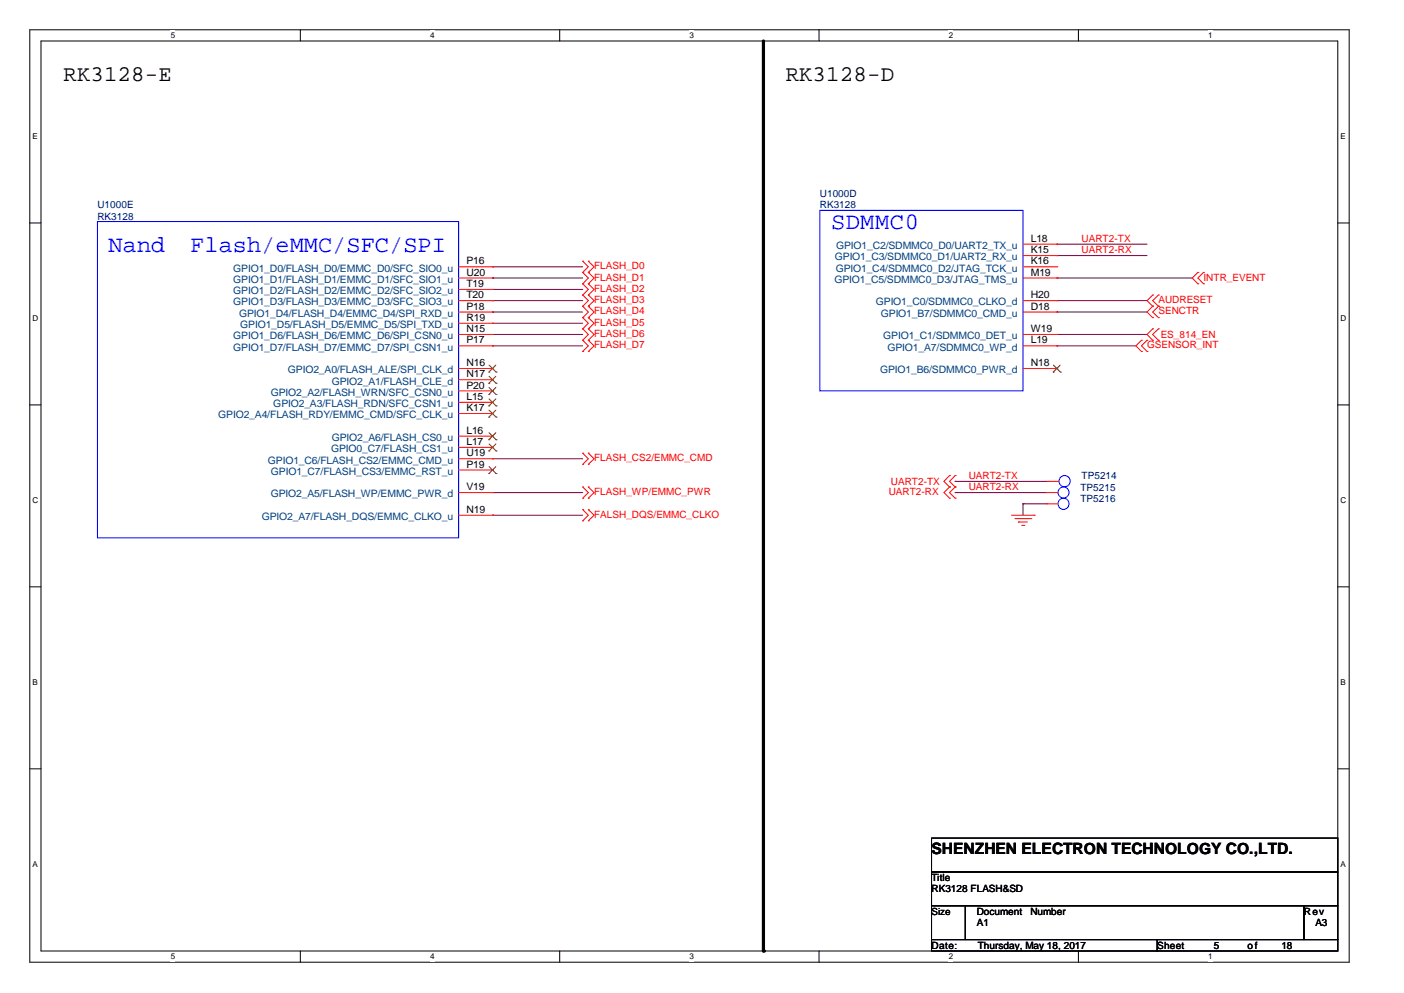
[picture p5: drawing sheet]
<svg xmlns="http://www.w3.org/2000/svg" width="297mm" height="210mm" viewBox="0 0 297 210" stroke-linecap="round" stroke-linejoin="round" font-family="sans-serif">
<path d="M6.3 6.3h279.1v197.2h-279.1zM8.7 8.7h274.3v192.4h-274.3z" fill="none" stroke="#000" stroke-width=".21"/>
<g fill="#fff">
<path d="M36.1 6.6h.9v1.9h-.9z"/>
<path d="M36.1 201.4h.9v1.9h-.9z"/>
</g>
<path d="M63.5 6.3v2.4M63.5 201.1v2.4" fill="none" stroke="#000" stroke-width=".21"/>
<g fill="#fff">
<path d="M91 6.6h.9v1.9h-.9z"/>
<path d="M91 201.4h.9v1.9h-.9z"/>
</g>
<path d="M118.4 6.3v2.4M118.4 201.1v2.4" fill="none" stroke="#000" stroke-width=".21"/>
<g fill="#fff">
<path d="M145.8 6.6h1v1.9h-1z"/>
<path d="M145.8 201.4h1v1.9h-1z"/>
</g>
<path d="M173.3 6.3v2.4M173.3 201.1v2.4" fill="none" stroke="#000" stroke-width=".21"/>
<g fill="#fff">
<path d="M200.7 6.6h.9v1.9h-.9z"/>
<path d="M200.7 201.4h.9v1.9h-.9z"/>
</g>
<path d="M228.1 6.3v2.4M228.1 201.1v2.4" fill="none" stroke="#000" stroke-width=".21"/>
<g fill="#fff">
<path d="M255.6 6.6h.9v1.9h-.9z"/>
<path d="M255.6 201.4h.9v1.9h-.9z"/>
<path d="M6.9 27.9h1.1v1.9h-1.1z"/>
<path d="M283.6 27.9h1.1v1.9h-1.1z"/>
<path d="M6.9 66.4h1.2v1.9h-1.2z"/>
<path d="M283.6 66.4h1.2v1.9h-1.2z"/>
</g>
<path d="M6.3 47.2h2.4M283 47.2h2.4" fill="none" stroke="#000" stroke-width=".21"/>
<g fill="#fff">
<path d="M6.9 104.9h1.2v1.9h-1.2z"/>
<path d="M283.6 104.9h1.2v1.9h-1.2z"/>
</g>
<path d="M6.3 85.6h2.4M283 85.6h2.4" fill="none" stroke="#000" stroke-width=".21"/>
<g fill="#fff">
<path d="M6.9 143.3h1.1v1.9h-1.1z"/>
<path d="M283.6 143.3h1.1v1.9h-1.1z"/>
</g>
<path d="M6.3 124.1h2.4M283 124.1h2.4" fill="none" stroke="#000" stroke-width=".21"/>
<g fill="#fff">
<path d="M6.9 181.8h1.1v1.9h-1.1z"/>
<path d="M283.6 181.8h1.1v1.9h-1.1z"/>
</g>
<path d="M6.3 162.6h2.4M197.1 177.2h85.9v7.2h-85.9zM283 162.6h2.4M197.1 184.4h85.9v7.2h-85.9zM197.1 191.6h7.1v7.1h-7.1zM197.1 198.7h47.7v2.4h-47.7zM204.2 191.6h71.6v7.1h-71.6zM244.8 198.7h38.2v2.4h-38.2zM275.8 191.6h7.2v7.1h-7.2z" fill="none" stroke="#000" stroke-width=".21"/>
<path d="M161.5 8.7v192.4" fill="none" stroke="#000" stroke-width=".68"/>
<circle cx="161.5" cy="201.1" r=".34" fill="#000"/>
<g fill="none" stroke="#800040" stroke-width=".21">
<path d="M104.2 58.8h.1M104.2 56.4h.1M104.2 58.8h19.1M104.2 56.4h19.1M223.6 51.6h.1M223.6 54.1h.1M223.6 58.8h.1M223.6 58.8h28.6M223.6 51.6h19M223.6 54.1h19M104.2 73.1h.1M104.2 63.6h.1"/>
<path d="M104.2 61.2h.1M104.2 66h.1M104.2 68.4h.1M104.2 70.7h.1M104.2 73.1h19.1M104.2 63.6h19.1M104.2 61.2h19.1M104.2 66h19.1M104.2 68.4h19.1M104.2 70.7h19.1M223.6 70.7h.1M223.6 73.1h.1"/>
<path d="M223.6 63.6h.1M223.6 66h.1M223.6 73.1h16.7M223.6 63.6h19M223.6 66h19M223.6 70.7h19M104.2 97h.1M104.2 97h19.1M104.2 109h.1M104.2 104.2h.1M104.2 104.2h19.1M104.2 109h19.1"/>
<path d="M202 101.8h.1M202 104.2h.1M202 101.8h19.6M202 104.2h19.4M216.4 106.5h.1M216.4 106.5h5M216.4 106.5v2.5"/>
</g>
<g fill="none" stroke="#f00" stroke-width=".21">
<path d="M97 58.8h7.2M97 56.4h7.2M104.2 56.4h.1M104.2 58.8h.1M123.3 57.6h.1M123.3 55.2h.1M123.3 55.2l1.2 1.2-1.2 1.2M123.3 57.6l1.2 1.2-1.2 1.2M124.5 57.6h.1M124.5 55.2h.1M124.5 55.2l1.2 1.2-1.2 1.2M124.5 57.6l1.2 1.2-1.2 1.2"/>
<path d="M216.4 58.8h7.2M216.4 56.4h7.2M216.4 54.1h7.2M216.4 51.6h7.2M223.6 58.8h.1M223.6 56.4h.1M223.6 54.1h.1M223.6 51.6h.1M253.4 57.6h.1M253.4 57.6l-1.2 1.2 1.2 1.2M254.6 57.6h.1M254.6 57.6l-1.2 1.2 1.2 1.2"/>
<path d="M97 63.6h7.2M97 73.1h7.2M97 70.7h7.2M97 77.9h7.2M97 66h7.2M97 61.2h7.2M97 68.4h7.2M104.2 61.2h.1M104.2 63.6h.1M104.2 66h.1M104.2 68.4h.1M104.2 70.7h.1"/>
<path d="M104.2 73.1h.1M104.2 77.9h.1M123.3 60h.1M123.3 62.4h.1M123.3 64.8h.1M123.3 67.2h.1M123.3 69.5h.1M123.3 72h.1M123.3 74.3h.1M123.3 60l1.2 1.2-1.2 1.2M123.3 62.4l1.2 1.2-1.2 1.2M123.3 64.8l1.2 1.2-1.2 1.2"/>
<path d="M123.3 67.2l1.2 1.2-1.2 1.1M123.3 69.5l1.2 1.2-1.2 1.3M123.3 72l1.2 1.1-1.2 1.2M124.5 60h.1M124.5 62.4h.1M124.5 64.8h.1M124.5 67.2h.1M124.5 69.5h.1M124.5 72h.1M124.5 74.3h.1M124.5 60l1.2 1.2-1.2 1.2M124.5 62.4l1.2 1.2-1.2 1.2"/>
<path d="M124.5 64.8l1.2 1.2-1.2 1.2M124.5 67.2l1.2 1.2-1.2 1.1M124.5 69.5l1.2 1.2-1.2 1.3M124.5 72l1.2 1.1-1.2 1.2M216.4 63.6h7.2M216.4 73.1h7.2M216.4 70.7h7.2M216.4 77.9h7.2M216.4 66h7.2M223.6 63.6h.1M223.6 73.1h.1M223.6 70.7h.1"/>
<path d="M223.6 77.9h.1M223.6 66h.1M241.5 72h.1M241.5 74.3h.1M241.5 72l-1.2 1.1 1.2 1.2M242.6 74.3h.1M242.6 72h.1M242.6 72l-1.1 1.1 1.1 1.2M243.8 69.5h.1M243.8 72h.1M243.8 62.4h.1M243.8 64.8h.1"/>
<path d="M243.8 67.2h.1M243.8 69.5l-1.2 1.2 1.2 1.3M243.8 62.4l-1.2 1.2 1.2 1.2M243.8 64.8l-1.2 1.2 1.2 1.2M245.1 72h.1M245.1 69.5h.1M245.1 64.8h.1M245.1 62.4h.1M245.1 67.2h.1M245.1 69.5l-1.3 1.2 1.3 1.3M245.1 62.4l-1.3 1.2 1.3 1.2M245.1 64.8l-1.3 1.2 1.3 1.2"/>
<path d="M253.4 60h.1M254.6 60h.1M97 80.3h7.2M97 82.7h7.2M97 85.1h7.2M97 87.5h7.2M97 92.2h7.2M97 94.6h7.2M97 97h7.2M97 99.4h7.2M104.2 80.3h.1M104.2 82.7h.1"/>
<path d="M104.2 85.1h.1M104.2 87.5h.1M104.2 92.2h.1M104.2 94.6h.1M104.2 97h.1M104.2 99.4h.1M123.3 98.2h.1M123.3 95.8h.1M123.3 95.8l1.2 1.2-1.2 1.2M124.5 98.2h.1M124.5 95.8h.1M124.5 95.8l1.2 1.2-1.2 1.2"/>
<path d="M97 109h7.2M97 104.2h7.2M104.2 109h.1M104.2 104.2h.1M123.3 110.1h.1M123.3 107.8h.1M123.3 105.4h.1M123.3 103h.1M123.3 107.8l1.2 1.2-1.2 1.1M123.3 103l1.2 1.2-1.2 1.2M124.5 110.1h.1M124.5 107.8h.1"/>
<path d="M124.5 105.4h.1M124.5 103h.1M124.5 107.8l1.2 1.2-1.2 1.1M124.5 103l1.2 1.2-1.2 1.2M200.9 103h.1M200.9 100.6h.1M200.9 105.4h.1M200.9 100.6l-1.2 1.2 1.2 1.2M200.9 103l-1.2 1.2 1.2 1.2M202 103h.1M202 100.6h.1M202 105.4h.1"/>
<path d="M202 100.6l-1.1 1.2 1.1 1.2M202 103l-1.1 1.2 1.1 1.2M214 109h4.8M214.7 109.7h3.4M215.4 110.4h.1M215.4 110.4h1.9M216.1 111.1h.5M216.6 111.1h.1M218.1 109.7h.1M218.8 109h.1M221.4 106.5h.1M221.4 104.2h.1"/>
<path d="M221.4 106.5h2.4M221.4 104.2h2.4M221.6 101.8h.1M221.6 101.8h2.4"/>
</g>
<g fill="none" stroke="#00f" stroke-width=".21">
<path d="M20.6 46.9h76.4v66.8h-76.4zM173.4 44.5h43v38.2h-43z"/>
<circle cx="225" cy="106.5" r="1.18"/>
<circle cx="225" cy="104.2" r="1.16"/>
<circle cx="225.2" cy="101.8" r="1.19"/>
</g>
<g fill="none" stroke="#804000" stroke-width=".21">
<path d="M103.4 78.7h.1M103.5 77.2l1.4 1.5M103.5 79.6l1.4 1.5M104.9 77.2l-1.5 1.5M104.9 79.6l-1.5 1.5M104.9 78.7h.1M222.8 78.7h.1M222.8 77.2l1.5 1.5M224.3 77.2l-1.5 1.5M224.3 78.7h.1M103.4 81.1h.1M103.4 83.4h.1"/>
<path d="M103.4 85.8h.1M103.4 88.2h.1M103.4 93h.1M103.4 95.4h.1M103.5 81.9l1.4 1.5M103.5 84.4l1.4 1.4M103.5 86.7l1.4 1.5M103.5 91.5l1.4 1.5M103.5 93.9l1.4 1.5M103.5 98.7l1.4 1.5M104.9 81.9l-1.5 1.5M104.9 84.4l-1.5 1.4"/>
<path d="M104.9 86.7l-1.5 1.5M104.9 91.5l-1.5 1.5M104.9 93.9l-1.5 1.5M104.9 98.7l-1.5 1.5M104.9 81.1h.1M104.9 83.4h.1M104.9 85.8h.1M104.9 88.2h.1M104.9 93h.1M104.9 95.4h.1M103.4 100.2h.1M104.9 100.2h.1"/>
</g>
<g font-size="5" fill="#00f">
<text x="23" y="53.2">Nand</text>
<text x="40.2" y="53.2">Flash/eMMC/SFC/SPI</text>
<text x="175.8" y="48.4">SDMMC0</text>
</g>
<g font-size="4.7">
<text x="13.5" y="17.2">RK3128-E</text>
<text x="166.2" y="17.2">RK3128-D</text>
</g>
<text font-size="3.3" x="197.1" y="180.5">SHENZHEN ELECTRON TECHNOLOGY CO.,LTD.</text>
<g font-size="2.2" fill="#004080">
<text x="176.9" y="52.7">GPIO1_C2/SDMMC0_D0/UART2_TX_u</text>
<text x="49.4" y="57.4">GPIO1_D0/FLASH_D0/EMMC_D0/SFC_SIO0_u</text>
<text x="49.4" y="59.8">GPIO1_D1/FLASH_D1/EMMC_D1/SFC_SIO1_u</text>
<text x="176.5" y="59.8">GPIO1_C5/SDMMC0_D3/JTAG_TMS_u</text>
<text x="176.6" y="55.1">GPIO1_C3/SDMMC0_D1/UART2_RX_u</text>
<text x="176.8" y="57.4">GPIO1_C4/SDMMC0_D2/JTAG_TCK_u</text>
<text x="49.4" y="62.2">GPIO1_D2/FLASH_D2/EMMC_D2/SFC_SIO2_u</text>
<text x="49.4" y="64.6">GPIO1_D3/FLASH_D3/EMMC_D3/SFC_SIO3_u</text>
<text x="185.3" y="64.6">GPIO1_C0/SDMMC0_CLKO_d</text>
<text x="49.4" y="71.7">GPIO1_D6/FLASH_D6/EMMC_D6/SPI_CSN0_u</text>
<text x="50.6" y="67">GPIO1_D4/FLASH_D4/EMMC_D4/SPI_RXD_u</text>
<text x="50.8" y="69.4">GPIO1_D5/FLASH_D5/EMMC_D5/SPI_TXD_u</text>
<text x="186.3" y="67">GPIO1_B7/SDMMC0_CMD_u</text>
<text x="186.9" y="71.7">GPIO1_C1/SDMMC0_DET_u</text>
<text x="49.4" y="74.2">GPIO1_D7/FLASH_D7/EMMC_D7/SPI_CSN1_u</text>
<text x="187.7" y="74.2">GPIO1_A7/SDMMC0_WP_d</text>
<text x="57.3" y="83.7">GPIO2_A2/FLASH_WRN/SFC_CSN0_u</text>
<text x="60.9" y="78.9">GPIO2_A0/FLASH_ALE/SPI_CLK_d</text>
<text x="70.2" y="81.3">GPIO2_A1/FLASH_CLE_d</text>
<text x="186.2" y="78.9">GPIO1_B6/SDMMC0_PWR_d</text>
<text x="46.2" y="88.5">GPIO2_A4/FLASH_RDY/EMMC_CMD/SFC_CLK_u</text>
<text x="57.8" y="86.1">GPIO2_A3/FLASH_RDN/SFC_CSN1_u</text>
<text x="70.1" y="95.6">GPIO0_C7/FLASH_CS1_u</text>
<text x="70.2" y="93.3">GPIO2_A6/FLASH_CS0_u</text>
<text x="56.7" y="98">GPIO1_C6/FLASH_CS2/EMMC_CMD_u</text>
<text x="57.3" y="100.4">GPIO1_C7/FLASH_CS3/EMMC_RST_u</text>
<text x="57.3" y="105.2">GPIO2_A5/FLASH_WP/EMMC_PWR_d</text>
<text x="55.4" y="110">GPIO2_A7/FLASH_DQS/EMMC_CLKO_u</text>
</g>
<g font-size="2.2">
<text x="218.1" y="53.5">K15</text>
<text x="218.1" y="51.1">L18</text>
<text x="98.7" y="55.9">P16</text>
<text x="98.7" y="58.3">U20</text>
<text x="218.1" y="58.3">M19</text>
<text x="218.1" y="55.9">K16</text>
<text x="98.7" y="60.7">T19</text>
<text x="98.7" y="63.1">T20</text>
<text x="98.7" y="65.5">P18</text>
<text x="218.1" y="63.1">H20</text>
<text x="218.1" y="65.5">D18</text>
<text x="98.7" y="67.9">R19</text>
<text x="98.7" y="70.2">N15</text>
<text x="218.1" y="70.2">W19</text>
<text x="98.7" y="72.6">P17</text>
<text x="98.7" y="77.4">N16</text>
<text x="218.1" y="72.6">L19</text>
<text x="218.1" y="77.4">N18</text>
<text x="98.7" y="79.8">N17</text>
<text x="98.7" y="82.2">P20</text>
<text x="98.7" y="84.6">L15</text>
<text x="98.7" y="86.9">K17</text>
<text x="98.7" y="91.7">L16</text>
<text x="98.7" y="94.1">L17</text>
<text x="98.7" y="96.5">U19</text>
<text x="98.7" y="98.9">P19</text>
<text x="98.7" y="103.7">V19</text>
<text x="98.7" y="108.5">N19</text>
</g>
<g font-size="2.1" fill="#000080">
<text x="173.4" y="41.6">U1000D</text>
<text x="20.6" y="44.1">U1000E</text>
<text x="20.6" y="46.4">RK3128</text>
<text x="173.4" y="44.1">RK3128</text>
<text x="228.8" y="101.3">TP5214</text>
<text x="228.6" y="106.1">TP5216</text>
<text x="228.6" y="103.8">TP5215</text>
</g>
<g font-size="2.1" fill="#f00">
<text x="228.8" y="51.2">UART2-TX</text>
<text x="228.8" y="53.6">UART2-RX</text>
<text x="125.7" y="56.9">FLASH_D0</text>
<text x="125.7" y="59.3">FLASH_D1</text>
<text x="254.6" y="59.3">INTR_EVENT</text>
<text x="125.7" y="61.7">FLASH_D2</text>
<text x="125.7" y="64.1">FLASH_D3</text>
<text x="245.1" y="64.1">AUDRESET</text>
<text x="125.7" y="66.5">FLASH_D4</text>
<text x="125.7" y="68.9">FLASH_D5</text>
<text x="125.7" y="71.3">FLASH_D6</text>
<text x="245.1" y="66.5">SENCTR</text>
<text x="245.5" y="71.5">ES_814_EN</text>
<text x="125.7" y="73.7">FLASH_D7</text>
<text x="242.6" y="73.7">GSENSOR_INT</text>
<text x="125.7" y="97.5">FLASH_CS2/EMMC_CMD</text>
<text x="204.9" y="101.3">UART2-TX</text>
<text x="125.7" y="104.7">FLASH_WP/EMMC_PWR</text>
<text x="188" y="104.7">UART2-RX</text>
<text x="188.5" y="102.5">UART2-TX</text>
<text x="204.9" y="103.7">UART2-RX</text>
<text x="125.7" y="109.5">FALSH_DQS/EMMC_CLKO</text>
</g>
<g font-size="2.1">
<text x="197.1" y="186.3">Title</text>
<text x="197.1" y="188.7">RK3128 FLASH&amp;SD</text>
<text x="197.1" y="193.5">Size</text>
<text x="206.6" y="193.5">Document</text>
<text x="206.6" y="195.9">A1</text>
<text x="218" y="193.5">Number</text>
<text x="275.8" y="193.5">Rev</text>
<text x="278.2" y="195.9">A3</text>
<text x="197.1" y="200.7">Date:</text>
<text x="206.8" y="200.7">Thursday, May 18, 2017</text>
<text x="244.8" y="200.7">Sheet</text>
<text x="256.7" y="200.7">5</text>
<text x="263.9" y="200.7">of</text>
<text x="271.1" y="200.7">18</text>
</g>
<g font-size="1.7">
<text x="36.1" y="8.1">5</text>
<text x="91" y="8.1">4</text>
<text x="145.8" y="8.1">3</text>
<text x="200.7" y="8.1">2</text>
<text x="255.6" y="8.1">1</text>
<text x="6.9" y="29.4">E</text>
<text x="283.6" y="29.4">E</text>
<text x="6.9" y="67.9">D</text>
<text x="283.6" y="67.9">D</text>
<text x="6.9" y="106.4">C</text>
<text x="283.6" y="106.4">C</text>
<text x="6.9" y="144.9">B</text>
<text x="283.6" y="144.9">B</text>
<text x="6.9" y="183.3">A</text>
<text x="283.6" y="183.3">A</text>
<text x="36.1" y="202.9">5</text>
<text x="91" y="202.9">4</text>
<text x="145.8" y="202.9">3</text>
<text x="200.7" y="202.9">2</text>
<text x="255.6" y="202.9">1</text>
</g>
</svg>
